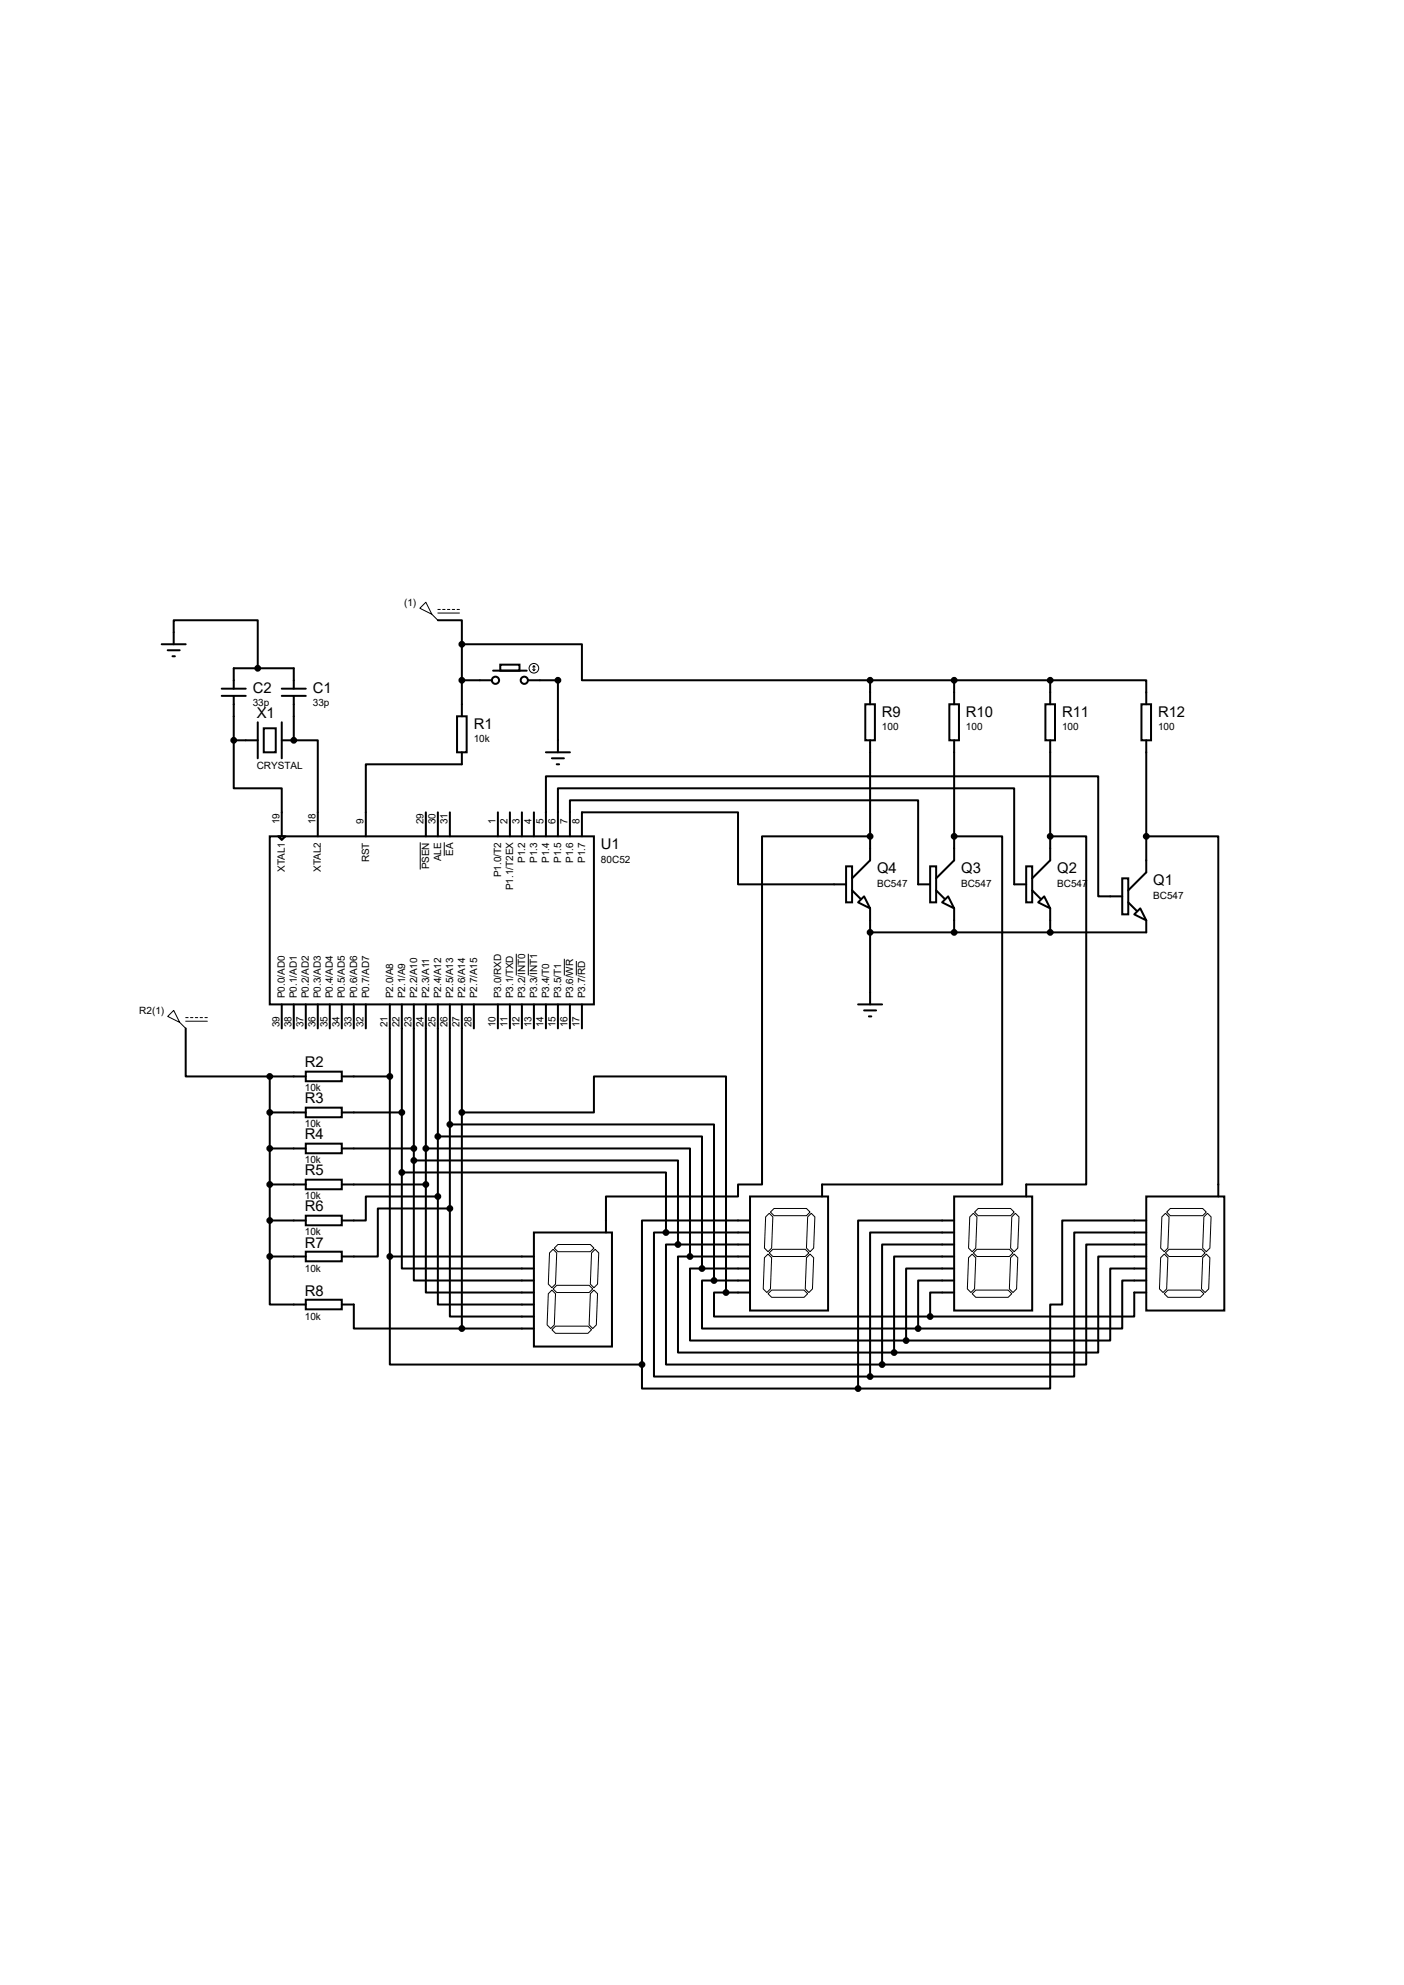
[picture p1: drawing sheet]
<svg xmlns="http://www.w3.org/2000/svg" width="297mm" height="420mm" viewBox="0 0 297 420" stroke-linecap="round" stroke-linejoin="round" font-family="sans-serif">
<g fill="none" stroke="#000" stroke-width=".42">
<path d="M34.2 136.3h5.1M35.5 137.6h2.5M36.5 138.9h.5M36.7 136.3v-5.1h17.8v10.2M92.6 131.2h5.1v5.1M97.7 136.3h25.4v7.6h61M97.7 136.3v15.3M46.9 147.2h5.1M46.9 145.7h5.1M49.4 156.6v10.2h10.2v10.2M49.4 145.7v-4.3h12.7v4.3M49.4 156.6h5.1"/>
<path d="M49.4 147.2v9.4M54.5 152.8v7.6M55.8 154.1h2.5v5.1h-2.5zM59.6 156.6h2.5M59.6 152.8v7.6M59.6 147.2h5.1M59.6 145.7h5.1M62.1 156.6h5.1v20.4M62.1 147.2v9.4M96.7 151.6h2v7.6h-2zM97.7 159.2v2.5h-20.3v15.3M97.7 143.9h6.4"/>
<path d="M104.3 141.9h7.1M105.8 140.6h4.1v1.3h-4.1zM111.7 143.9h6.3v15.3M115.5 159.2h5.1M183 149h2.1v7.6h-2.1zM184.1 143.9h38.1M184.1 143.9v5.1M184.1 156.6v25.4l-3.8 3.8M200.8 149h2.1v7.6h-2.1zM201.8 143.9v5.1M201.8 156.6v25.4l-3.8 3.8M221.1 149h2.1v7.6h-2.1z"/>
<path d="M222.2 143.9h20.3v5.1M222.2 143.9v5.1M222.2 156.6v25.4l-3.8 3.8M241.5 149h2v7.6h-2zM242.5 156.6v28l-3.8 3.8M57.1 177h68.5v35.5h-68.5zM58.8 177h1.6l-.8 .7zM90.1 171.9v5.1M92.6 171.9v5.1M95.2 171.9v5.1M105.3 171.9v5.1M107.9 171.9v5.1"/>
<path d="M110.4 171.9v5.1M112.9 171.9v5.1M115.5 177v-12.7h116.8v25.4h5.1M116.8 160.4h2.5M117.8 161.7h.5M118 177v-10.2h96.5v20.3h2.6M120.6 177v-7.7h73.6v17.8h2.6M123.1 177v-5.1h33v15.2h22.9M184.1 177h-22.9v73.6h-5.1v2.6h-27.9v7.6M201.8 177h10.2v73.6h-38.1v2.6M222.2 177h7.6v73.6h-12.7v2.6M242.5 177h15.2v76.2"/>
<path d="M179 183.3h1.3v7.6h-1.3zM180.3 188.4l1.7 1.8M181.5 190.9l1.3-1.2 1.3 2.5zM184.1 192.2v20.3M196.8 183.3h1.2v7.6h-1.2zM198 188.4l1.8 1.8M199.3 190.9l1.3-1.2 1.2 2.5zM201.8 192.2v5.1M217.1 183.3h1.3v7.6h-1.3zM218.4 188.4l1.7 1.8M219.6 190.9l1.3-1.2 1.3 2.5zM222.2 192.2v5.1"/>
<path d="M237.4 185.8h1.3v7.7h-1.3zM238.7 190.9l1.8 1.8M239.9 193.5l1.3-1.3 1.3 2.5zM242.5 194.7v2.6h-58.4M39.3 217.6v10.2h17.8M59.6 212.5v5.1M62.1 212.5v5.1M64.7 212.5v5.1M67.2 212.5v5.1M69.8 212.5v5.1M72.3 212.5v5.1M74.8 212.5v5.1"/>
<path d="M77.4 212.5v5.1M82.5 212.5v53.4M85 212.5v35.6M87.5 212.5v33M90.1 212.5v38.1M92.6 212.5v40.7M95.2 212.5v43.2M97.7 212.5v68.6M100.2 212.5v5.1M105.3 212.5v5.1M107.9 212.5v5.1M110.4 212.5v5.1"/>
<path d="M112.9 212.5v5.1M115.5 212.5v5.1M118 212.5v5.1M120.6 212.5v5.1M123.1 212.5v5.1M181.5 212.5h5.1M182.8 213.8h2.5M183.8 215.1h.5M57.1 227.8h7.6M57.1 235.4h7.6M57.1 227.8v38.1M64.7 226.7h7.6v2.1h-7.6z"/>
<path d="M64.7 234.4h7.6v2h-7.6zM72.3 227.8h10.2M72.3 235.4h12.7M95.2 237.9h55.8v33M97.7 235.4h27.9v-7.6h28v45.7M57.1 243h7.6M57.1 250.6h7.6M57.1 258.2h7.6M64.7 242h7.6v2h-7.6zM64.7 249.6h7.6v2h-7.6zM64.7 257.2h7.6v2h-7.6zM72.3 243h15.2"/>
<path d="M72.3 250.6h17.8M85 248.1v20.3h27.9M85 248.1h55.9v12.7M87.5 245.5v25.4h25.4M87.5 245.5h55.9v17.8M90.1 250.6v22.9h22.8M90.1 243h55.9v22.9M92.6 253.2h-15.2v5h-5.1M92.6 253.2v22.8h20.3M92.6 240.5h55.9v27.9M95.2 255.7h-15.3v10.2h-7.6M95.2 255.7v22.9h17.7"/>
<path d="M158.7 253.2h16.5v24.1h-16.5zM158.7 258.2h-22.9v30.5M201.8 253.2h16.6v24.1h-16.6zM201.8 258.2h-20.3v35.6M242.5 253.2h16.5v24.1h-16.5zM242.5 258.2h-17.8v17.8h-2.5v17.8h-40.7M57.1 265.9v10.1h7.6M57.1 265.9h7.6M64.7 264.8h7.6v2.1h-7.6zM64.7 275h7.6v2h-7.6zM72.3 276h2.5v5.1h22.9M82.5 265.9v22.8h53.3"/>
<path d="M82.5 265.9h30.4M112.9 260.8h16.6v24.1h-16.6zM140.9 260.8h-2.6v30.5h45.8M140.9 260.8h17.8M143.4 263.3h-2.5v25.4h45.7M143.4 263.3h15.3M146 265.9h-2.6v20.3h45.7M146 265.9h12.7M148.5 268.4h-2.5v15.2h45.7M148.5 268.4h10.2M151 270.9h-2.5v10.2h45.7M151 270.9h7.7"/>
<path d="M153.6 273.5h-2.6v5.1h45.8M153.6 273.5h5.1M201.8 273.5h-5v5.1M201.8 270.9h-7.6v10.2M201.8 268.4h-10.1v15.2M201.8 265.9h-12.7v20.3M201.8 263.3h-15.2v25.4M201.8 260.8h-17.7v30.5M242.5 273.5h-2.6v5.1h-43.1M242.5 270.9h-5.1v10.2h-43.2M242.5 268.4h-7.6v15.2h-43.2M242.5 265.9h-10.2v20.3h-43.2"/>
<path d="M242.5 263.3h-12.7v25.4h-43.2M242.5 260.8h-15.3v30.5h-43.1M97.7 281.1h15.2M135.8 288.7v5.1h45.7"/>
<circle cx="104.8" cy="143.9" r=".76"/>
<circle cx="110.9" cy="143.9" r=".76"/>
</g>
<circle cx="62.1" cy="156.6" r=".21" fill="#000"/>
<g fill="none" stroke="#000" stroke-width=".21">
<path d="M88.8 128.7l1.3-1.3 1.3 2.6zM91.4 130l1.2 1.2M92.6 128.9h.5M92.6 129.7h4.6M93.6 128.9h.5M94.7 128.9h.5M95.7 128.9h.5M96.7 128.9h.5M112.7 141.6l.2 .3M112.9 140.9v1M112.9 140.9l-.2 .2M112.9 140.9l.3 .2"/>
<path d="M113.2 141.6l-.3 .3M88.9 178.2v5.8M94 178.2v2.9M35.5 215.1l1.2-1.3 1.3 2.5zM38 216.3l1.3 1.3M39.3 215.3h.5M39.3 216.1h4.6M40.3 215.3h.5M41.3 215.3h.5M42.3 215.3h.5M43.3 215.3h.6M109.2 201.8v4.6"/>
<path d="M111.8 201.8v4.6M119.4 202.9v3.5M121.9 203.3v3.1M162.7 256.7l.8 .8-.3 6.6-.7 .7-.8-.7 .3-6.6zM163 256.5l.7-.8h6.9l.8 .8-.8 .7h-6.9zM170.9 257.5l.7-.8 .8 .8-.3 6.6-.7 .7-.8-.7zM205.1 257.5l.8-.8 .8 .8-.3 6.6-.7 .7-.8-.7zM206.2 256.5l.7-.8h6.9l.7 .8-.7 .7h-6.9zM214.8 256.7l.8 .8-.3 6.6-.8 .7-.7-.7 .2-6.6zM246.5 256.7l.8 .8-.2 6.6-.8 .7-.8-.7 .3-6.6zM247.6 255.7h6.8l.8 .8-.8 .7h-6.8l-.8-.7zM255.4 256.7l.8 .8-.3 6.6-.7 .7-.8-.7 .3-6.6z"/>
<path d="M116 273.7l.8-.7 .7 .7-.2 6.6-.8 .8-.8-.8zM116.2 265.1l.8-.8 .8 .8-.3 6.6-.7 .8-.8-.8zM117 272.7l.8-.8h6.8l.8 .8-.8 .8h-6.8zM118 263.3h6.9l.7 .8-.7 .7h-6.9l-.7-.7zM125.1 265.1l.8-.8 .8 .8-.3 6.6-.8 .8-.7-.8zM125.6 273l.8 .7-.2 6.6-.8 .8-.8-.8 .3-6.6zM161.7 266.1l.8-.8 .7 .8-.2 6.6-.8 .8-.7-.8zM162.7 265.1l.8-.8h6.8l.8 .8-.8 .8h-6.8zM163.2 273h6.9l.8 .7-.8 .8h-6.9l-.7-.8zM170.6 266.1l.8-.8 .7 .8-.2 6.6-.8 .8-.8-.8zM204.9 266.1l.8-.8 .7 .8-.2 6.6-.8 .8-.8-.8zM205.9 265.1l.8-.8h6.8l.8 .8-.8 .8h-6.8z"/>
<path d="M206.4 273h6.9l.7 .7-.7 .8h-6.9l-.7-.8zM213.8 266.1l.7-.8 .8 .8-.2 6.6-.8 .8-.8-.8zM245.5 266.1l.8-.8 .8 .8-.3 6.6-.8 .8-.7-.8zM246.3 273.7l.8-.7h6.8l.8 .7-.8 .8h-6.8zM247.3 264.3h6.9l.7 .8-.7 .8h-6.9l-.8-.8zM254.4 266.1l.8-.8 .7 .8-.2 6.6-.8 .8-.7-.8zM116.8 281.3l.7-.7h6.9l.7 .7-.7 .8h-6.9z"/>
<circle cx="112.9" cy="141.4" r="1.02"/>
</g>
<g fill="#000" stroke="#000" stroke-width=".42">
<circle cx="97.7" cy="136.3" r=".51"/>
<circle cx="49.4" cy="156.6" r=".51"/>
<circle cx="54.5" cy="141.4" r=".51"/>
<circle cx="62.1" cy="156.6" r=".51"/>
<circle cx="97.7" cy="143.9" r=".51"/>
<circle cx="118" cy="143.9" r=".51"/>
<circle cx="184.1" cy="143.9" r=".51"/>
<circle cx="201.8" cy="143.9" r=".51"/>
<circle cx="222.2" cy="143.9" r=".51"/>
<circle cx="184.1" cy="177" r=".51"/>
<circle cx="201.8" cy="177" r=".51"/>
<circle cx="222.2" cy="177" r=".51"/>
<circle cx="242.5" cy="177" r=".51"/>
<circle cx="184.1" cy="197.3" r=".51"/>
<circle cx="201.8" cy="197.3" r=".51"/>
<circle cx="222.2" cy="197.3" r=".51"/>
<circle cx="57.1" cy="235.4" r=".51"/>
<circle cx="57.1" cy="227.8" r=".51"/>
<circle cx="82.5" cy="227.8" r=".51"/>
<circle cx="85" cy="235.4" r=".51"/>
<circle cx="95.2" cy="237.9" r=".51"/>
<circle cx="97.7" cy="235.4" r=".51"/>
<circle cx="57.1" cy="250.6" r=".51"/>
<circle cx="57.1" cy="258.2" r=".51"/>
<circle cx="57.1" cy="243" r=".51"/>
<circle cx="85" cy="248.1" r=".51"/>
<circle cx="87.5" cy="245.5" r=".51"/>
<circle cx="87.5" cy="243" r=".51"/>
<circle cx="90.1" cy="250.6" r=".51"/>
<circle cx="90.1" cy="243" r=".51"/>
<circle cx="92.6" cy="240.5" r=".51"/>
<circle cx="92.6" cy="253.2" r=".51"/>
<circle cx="95.2" cy="255.7" r=".51"/>
<circle cx="57.1" cy="265.9" r=".51"/>
<circle cx="82.5" cy="265.9" r=".51"/>
<circle cx="140.9" cy="260.8" r=".51"/>
<circle cx="143.4" cy="263.3" r=".51"/>
<circle cx="146" cy="265.9" r=".51"/>
<circle cx="148.5" cy="268.4" r=".51"/>
<circle cx="151" cy="270.9" r=".51"/>
<circle cx="153.6" cy="273.5" r=".51"/>
<circle cx="196.8" cy="278.6" r=".51"/>
<circle cx="97.7" cy="281.1" r=".51"/>
<circle cx="135.8" cy="288.7" r=".51"/>
<circle cx="181.5" cy="293.8" r=".51"/>
<circle cx="184.1" cy="291.3" r=".51"/>
<circle cx="186.6" cy="288.7" r=".51"/>
<circle cx="189.1" cy="286.2" r=".51"/>
<circle cx="191.7" cy="283.6" r=".51"/>
<circle cx="194.2" cy="281.1" r=".51"/>
</g>
<g font-size="3.1">
<text x="53.5" y="146.6">C2</text>
<text x="66.2" y="146.6">C1</text>
<text x="54.3" y="151.9">X1</text>
<text x="100.2" y="154.2">R1</text>
<text x="186.6" y="151.6">R9</text>
<text x="204.3" y="151.6">R10</text>
<text x="224.7" y="151.6">R11</text>
<text x="245" y="151.6">R12</text>
<text x="127.1" y="179.6">U1</text>
<text x="185.5" y="184.7">Q4</text>
<text x="203.3" y="184.7">Q3</text>
<text x="223.6" y="184.7">Q2</text>
<text x="244" y="187.2">Q1</text>
<text x="64.5" y="225.8">R2</text>
<text x="64.5" y="233.5">R3</text>
<text x="64.5" y="241.1">R4</text>
<text x="64.5" y="248.7">R5</text>
<text x="64.5" y="256.3">R6</text>
<text x="64.5" y="263.9">R7</text>
<text x="64.5" y="274.1">R8</text>
</g>
<g font-size="2.1">
<text x="85.5" y="128.2">(1)</text>
<text x="53.5" y="149.5">33p</text>
<text x="66.2" y="149.5">33p</text>
<text x="186.6" y="154.6">100</text>
<text x="204.3" y="154.6">100</text>
<text x="224.7" y="154.6">100</text>
<text x="245" y="154.6">100</text>
<text x="100.2" y="157.1">10k</text>
<text x="54.3" y="162.6">CRYSTAL</text>
<text x="59.1" y="174.4" transform="rotate(-90 59.1 174.4)">19</text>
<text x="66.7" y="174.4" transform="rotate(-90 66.7 174.4)">18</text>
<text x="76.9" y="174.4" transform="rotate(-90 76.9 174.4)">9</text>
<text x="89.6" y="174.4" transform="rotate(-90 89.6 174.4)">29</text>
<text x="92.1" y="174.4" transform="rotate(-90 92.1 174.4)">30</text>
<text x="94.7" y="174.4" transform="rotate(-90 94.7 174.4)">31</text>
<text x="104.8" y="174.4" transform="rotate(-90 104.8 174.4)">1</text>
<text x="107.4" y="174.4" transform="rotate(-90 107.4 174.4)">2</text>
<text x="109.9" y="174.4" transform="rotate(-90 109.9 174.4)">3</text>
<text x="112.4" y="174.4" transform="rotate(-90 112.4 174.4)">4</text>
<text x="115" y="174.4" transform="rotate(-90 115 174.4)">5</text>
<text x="117.5" y="174.4" transform="rotate(-90 117.5 174.4)">6</text>
<text x="120.1" y="174.4" transform="rotate(-90 120.1 174.4)">7</text>
<text x="122.6" y="174.4" transform="rotate(-90 122.6 174.4)">8</text>
<text x="60.3" y="184.5" transform="rotate(-90 60.3 184.5)">XTAL1</text>
<text x="67.9" y="184.5" transform="rotate(-90 67.9 184.5)">XTAL2</text>
<text x="78.1" y="182.4" transform="rotate(-90 78.1 182.4)">RST</text>
<text x="90.8" y="183.9" transform="rotate(-90 90.8 183.9)">PSEN</text>
<text x="93.3" y="182.2" transform="rotate(-90 93.3 182.2)">ALE</text>
<text x="95.8" y="181" transform="rotate(-90 95.8 181)">EA</text>
<text x="106" y="185.6" transform="rotate(-90 106 185.6)">P1.0/T2</text>
<text x="111.1" y="182.5" transform="rotate(-90 111.1 182.5)">P1.2</text>
<text x="113.6" y="182.5" transform="rotate(-90 113.6 182.5)">P1.3</text>
<text x="116.2" y="182.5" transform="rotate(-90 116.2 182.5)">P1.4</text>
<text x="118.7" y="182.5" transform="rotate(-90 118.7 182.5)">P1.5</text>
<text x="121.2" y="182.5" transform="rotate(-90 121.2 182.5)">P1.6</text>
<text x="123.8" y="182.5" transform="rotate(-90 123.8 182.5)">P1.7</text>
<text x="127.1" y="182.5">80C52</text>
<text x="108.5" y="188.4" transform="rotate(-90 108.5 188.4)">P1.1/T2EX</text>
<text x="185.5" y="187.6">BC547</text>
<text x="203.3" y="187.6">BC547</text>
<text x="223.6" y="187.6">BC547</text>
<text x="244" y="190.1">BC547</text>
<text x="29.5" y="214.5">R2(1)</text>
<text x="60.3" y="211.2" transform="rotate(-90 60.3 211.2)">P0.0/AD0</text>
<text x="62.8" y="211.2" transform="rotate(-90 62.8 211.2)">P0.1/AD1</text>
<text x="65.4" y="211.2" transform="rotate(-90 65.4 211.2)">P0.2/AD2</text>
<text x="67.9" y="211.2" transform="rotate(-90 67.9 211.2)">P0.3/AD3</text>
<text x="70.4" y="211.2" transform="rotate(-90 70.4 211.2)">P0.4/AD4</text>
<text x="73" y="211.2" transform="rotate(-90 73 211.2)">P0.5/AD5</text>
<text x="75.5" y="211.2" transform="rotate(-90 75.5 211.2)">P0.6/AD6</text>
<text x="78.1" y="211.2" transform="rotate(-90 78.1 211.2)">P0.7/AD7</text>
<text x="83.1" y="211.2" transform="rotate(-90 83.1 211.2)">P2.0/A8</text>
<text x="85.7" y="211.2" transform="rotate(-90 85.7 211.2)">P2.1/A9</text>
<text x="88.2" y="211.2" transform="rotate(-90 88.2 211.2)">P2.2/A10</text>
<text x="90.8" y="211.2" transform="rotate(-90 90.8 211.2)">P2.3/A11</text>
<text x="93.3" y="211.2" transform="rotate(-90 93.3 211.2)">P2.4/A12</text>
<text x="95.8" y="211.2" transform="rotate(-90 95.8 211.2)">P2.5/A13</text>
<text x="98.4" y="211.2" transform="rotate(-90 98.4 211.2)">P2.6/A14</text>
<text x="100.9" y="211.2" transform="rotate(-90 100.9 211.2)">P2.7/A15</text>
<text x="106" y="211.2" transform="rotate(-90 106 211.2)">P3.0/RXD</text>
<text x="108.5" y="211.2" transform="rotate(-90 108.5 211.2)">P3.1/TXD</text>
<text x="111.1" y="211.2" transform="rotate(-90 111.1 211.2)">P3.2/INT0</text>
<text x="113.6" y="211.2" transform="rotate(-90 113.6 211.2)">P3.3/INT1</text>
<text x="116.2" y="211.2" transform="rotate(-90 116.2 211.2)">P3.4/T0</text>
<text x="118.7" y="211.2" transform="rotate(-90 118.7 211.2)">P3.5/T1</text>
<text x="121.2" y="211.2" transform="rotate(-90 121.2 211.2)">P3.6/WR</text>
<text x="123.8" y="211.2" transform="rotate(-90 123.8 211.2)">P3.7/RD</text>
<text x="59.1" y="217.4" transform="rotate(-90 59.1 217.4)">39</text>
<text x="61.6" y="217.4" transform="rotate(-90 61.6 217.4)">38</text>
<text x="64.2" y="217.4" transform="rotate(-90 64.2 217.4)">37</text>
<text x="66.7" y="217.4" transform="rotate(-90 66.7 217.4)">36</text>
<text x="69.3" y="217.4" transform="rotate(-90 69.3 217.4)">35</text>
<text x="71.8" y="217.4" transform="rotate(-90 71.8 217.4)">34</text>
<text x="74.3" y="217.4" transform="rotate(-90 74.3 217.4)">33</text>
<text x="76.9" y="217.4" transform="rotate(-90 76.9 217.4)">32</text>
<text x="82" y="217.4" transform="rotate(-90 82 217.4)">21</text>
<text x="84.5" y="217.4" transform="rotate(-90 84.5 217.4)">22</text>
<text x="87" y="217.4" transform="rotate(-90 87 217.4)">23</text>
<text x="89.6" y="217.4" transform="rotate(-90 89.6 217.4)">24</text>
<text x="92.1" y="217.4" transform="rotate(-90 92.1 217.4)">25</text>
<text x="94.7" y="217.4" transform="rotate(-90 94.7 217.4)">26</text>
<text x="97.2" y="217.4" transform="rotate(-90 97.2 217.4)">27</text>
<text x="99.7" y="217.4" transform="rotate(-90 99.7 217.4)">28</text>
<text x="104.8" y="217.4" transform="rotate(-90 104.8 217.4)">10</text>
<text x="107.4" y="217.3" transform="rotate(-90 107.4 217.3)">11</text>
<text x="109.9" y="217.4" transform="rotate(-90 109.9 217.4)">12</text>
<text x="112.4" y="217.4" transform="rotate(-90 112.4 217.4)">13</text>
<text x="115" y="217.4" transform="rotate(-90 115 217.4)">14</text>
<text x="117.5" y="217.4" transform="rotate(-90 117.5 217.4)">15</text>
<text x="120.1" y="217.4" transform="rotate(-90 120.1 217.4)">16</text>
<text x="122.6" y="217.4" transform="rotate(-90 122.6 217.4)">17</text>
<text x="64.5" y="230.9">10k</text>
<text x="64.5" y="238.5">10k</text>
<text x="64.5" y="246.2">10k</text>
<text x="64.5" y="253.8">10k</text>
<text x="64.5" y="261.4">10k</text>
<text x="64.5" y="269">10k</text>
<text x="64.5" y="279.2">10k</text>
</g>
</svg>
